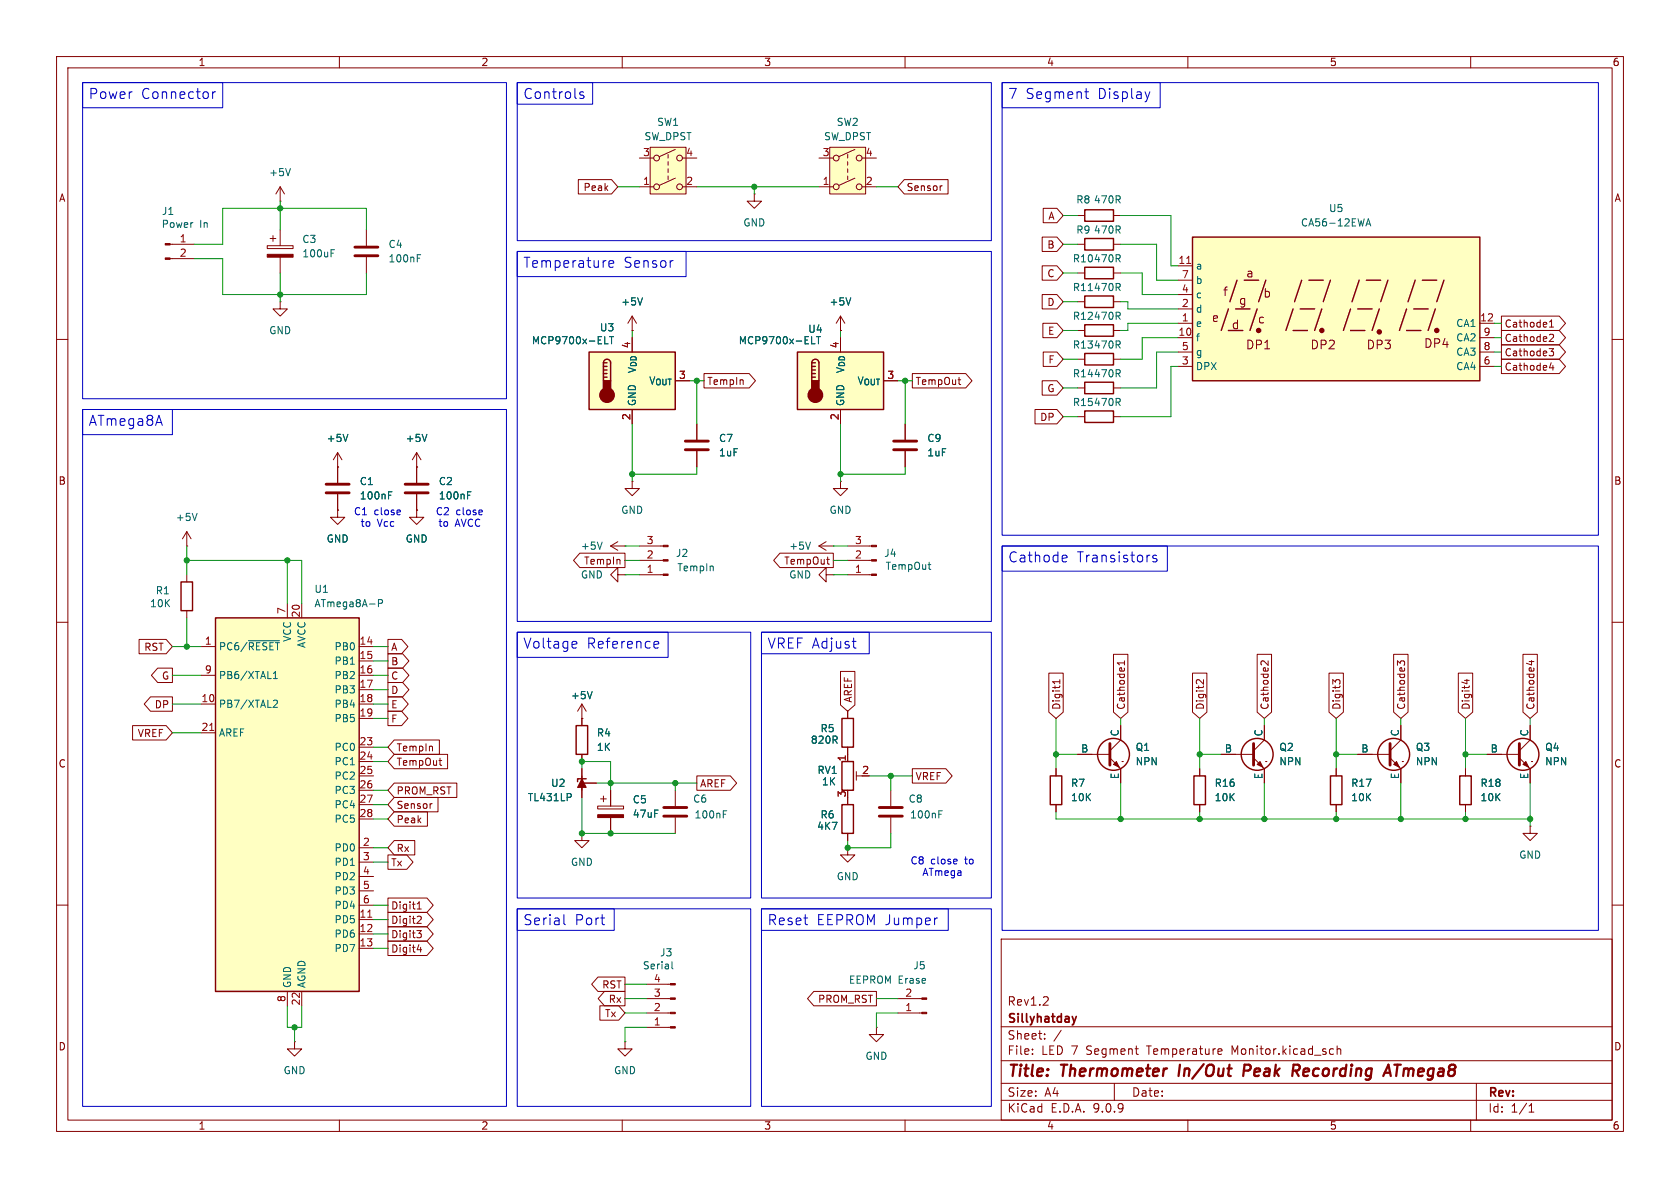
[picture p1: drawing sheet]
<svg xmlns="http://www.w3.org/2000/svg" width="297mm" height="210mm" viewBox="0 0 297 210" stroke-linecap="round" stroke-linejoin="round" font-family="sans-serif">
<g fill="none" stroke="#840000" stroke-width=".18">
<path d="M10 10h277v190h-277zM12 12h273v186h-273zM60 10v2M110 10v2M160 10v2M210 10v2M260 10v2M190.5 38.1h1.3M196.8 38.1h1.3M190.5 58.4h1.3M196.8 58.4h1.3M10 60h2"/>
<path d="M160 74.9v2.8M160 79.8v2.8M190.5 68.6h1.3M190.5 63.5h1.3M190.5 73.7h1.3M196.8 68.6h1.3M196.8 63.5h1.3M196.8 73.7h1.3M285 60h2M144.8 96.5h2.5M144.8 96.5l1.2 .8M146 95.8l-1.2 .7"/>
<path d="M147.3 96.5h.1M148.6 85.1v1.3h1.3l-1.3 1.2-1.3-1.2h1.3M148.6 85.1h.1M149.9 99.1h4.2M149.9 96.5h4.2M10 110h2M146 101.6v-1.3l-1.2 1.3 1.2 1.3v-1.3h1.3M147.3 101.6h.1M149.9 101.6h4.2M285 110h2M102.9 137.2v2.5M102.9 135.9v5.1"/>
<path d="M102.9 138.4h2.5M107.9 139.7v2.8M119.4 139.7v2.8M102.9 147.3v1.3h1.2l-1.2 1.3-1.3-1.3h1.3M102.9 147.3h.1M105.7 142.5h4.5v.5h-4.5zM106.2 141.2h1M106.7 140.7v1M107.9 144.5v2.8M119.4 144.5v2.8M10 160h2M114.3 179.1h4.2"/>
<path d="M114.3 176.5h4.2M114.3 174h4.2M177 166h108v32h-108zM184.4 177.7h.9M185.2 176.3v.5M285 160h2M60 198v2M110 198v2M114.3 181.6h4.2M160 198v2M177 194.5h108M177 191.5h108"/>
<path d="M177 187.5h108M177 181.5h108M182.5 186.3v.1M182.5 185.5v.1M184.7 183.6v.1M184.7 182.8v.1M187.6 182.1l-1.3 2M197 191.5v3M200.7 185.4h.5M201.1 186.4h.1M210 198v2M215.5 185.4l.5 .1v.3l-.7 .1"/>
<path d="M216 186.3l-.5 .1M235.3 185.4l.4 .1M235.7 186.3l-.4 .1M236.4 185.5l.2-.1 .4 .1v.9M236.4 184.9v1.5M260 198v2M261 191.5v6.5M270.3 196.6h.9M270.3 195.5l.4-.4v1.5"/>
</g>
<path d="M208.6 188.2l-.3 2M220.8 188.2h-.8l-.2 2M220.9 189.2l-1 .1M228.7 188.2l.9 .1a.58 .58 0 0 1-.3 1h-.7M229 189.3l.6 .9M245.5 188.2l.4 2M246.5 188.2h1.1M247.1 188.2l-.3 2" fill="none" stroke="#840000" stroke-width=".4"/>
<path d="M189.6 179.7l.3 1M190.3 179.7l-.4 1M189.9 180.7l-.2 .4" fill="none" stroke="#840000" stroke-width=".3"/>
<path d="M191.8 37.1h5v2h-5zM191.8 57.4h5v2h-5zM191.8 67.6h5v2h-5zM191.8 62.5h5v2h-5zM191.8 72.6h5v2.1h-5zM103.6 137.7h-1.5v.5" fill="none" stroke="#840000" stroke-width=".25"/>
<path d="M158 78h4.1M158 79.5h4.1M117.3 142.7h4.1M117.3 144.3h4.1" fill="none" stroke="#840000" stroke-width=".51"/>
<g fill="#840000" stroke="#840000" stroke-width=".18">
<path d="M105.7 144h4.5v.5h-4.5z"/>
<path d="M154.1 101.5h.8v.2h-.8z"/>
<path d="M154.1 98.9h.8v.3h-.8z"/>
<path d="M154.1 96.4h.8v.2h-.8z"/>
<path d="M102.9 137.7l.7 1.5h-1.5z"/>
<path d="M118.5 181.5h.9v.2h-.9z"/>
<path d="M118.5 178.9h.9v.3h-.9z"/>
<path d="M118.5 176.4h.9v.3h-.9z"/>
<path d="M118.5 173.9h.9v.2h-.9z"/>
</g>
<path d="M143.3 95.8l-.4 1.3M164.1 99.8h.5M164.3 100.6l.3 .1M100.9 140.3l.1 .2-.1 .4M127.9 143.9h.4M127.9 143.3h.6M118.8 170v1.1l.2 .2" fill="none" stroke="#006464" stroke-width=".18"/>
<path d="M146.7 26h6.3v8.3h-6.3z" fill="#ffffc2"/>
<g fill="none" stroke="#840000" stroke-width=".18">
<path d="M144.8 27.9h2.5M144.8 33h2.5M146.7 26h6.3v8.3h-6.3zM149.9 27.3v.6M149.9 28.6v.6M149.9 29.8v.7M149.9 31.1v.7M151.1 26.4l-2.8 1.3M151.1 31.5l-2.8 1.3M152.4 27.9h2.5M152.4 33h2.5M148.6 58.4h.1"/>
<path d="M148.6 55.9l-.8 1.3M148.6 55.9l.8 1.3M148.6 55.9v2.5M110.5 184.2v1.2h1.3l-1.3 1.3-1.3-1.3h1.3M110.5 184.2h.1"/>
<circle cx="147.8" cy="33" r=".51"/>
<circle cx="147.8" cy="27.9" r=".51"/>
<circle cx="151.9" cy="33" r=".51"/>
<circle cx="151.9" cy="27.9" r=".51"/>
</g>
<path d="M150.4 52.6l-.4 1.3" fill="none" stroke="#006464" stroke-width=".18"/>
<path d="M210.8 41.9h50.8v25.4h-50.8z" fill="#ffffc2"/>
<g fill="none" stroke="#840000" stroke-width=".25">
<path d="M210.8 41.9h50.8v25.4h-50.8zM217.2 54.6l-1.3 3.8M217.2 58.4h2.5M218.4 54.6h2.6M218.7 49.5l-1.3 3.8M220 49.5h2.5M222.2 54.6l-1.2 3.8M223.8 49.5l-1.3 3.8M228.6 58.4h2.5M228.6 54.6l-1.3 3.8M229.9 54.6h2.5M230.1 49.5l-1.2 3.8"/>
<path d="M231.4 49.5h2.5M233.7 54.6l-1.3 3.8M235.2 49.5l-1.3 3.8M238.8 58.4h2.5M238.8 54.6l-1.3 3.8M240 54.6h2.6M240.3 49.5l-1.3 3.8M241.6 49.5h2.5M243.8 54.6l-1.2 3.8M245.4 49.5l-1.3 3.8M248.7 58.4h2.5M248.7 54.6l-1.3 3.8"/>
<path d="M249.9 54.6h2.6M250.2 49.5l-1.3 3.8M251.5 49.5h2.5M253.7 54.6l-1.2 3.8M255.3 49.5l-1.3 3.8M32 102.9h2v5.1h-2zM101.9 128.3h2v5.1h-2z"/>
</g>
<g fill="#840000" stroke="#840000" stroke-width=".25">
<circle cx="222.5" cy="58.4" r=".36"/>
<circle cx="233.7" cy="58.4" r=".36"/>
<circle cx="243.8" cy="58.7" r=".36"/>
<circle cx="254" cy="58.4" r=".36"/>
</g>
<g fill="none" stroke="#840000" stroke-width=".18">
<path d="M49.5 35.6h.1M49.5 33l-.7 1.3M49.5 33l.8 1.3M49.5 33v2.6M30.1 43.2h4.2M30.1 45.7h4.2M47.2 43.4h4.6v.5h-4.6zM47.8 42.2h1M48.3 41.7v1M49.5 40.6v2.8M49.5 45.5v2.8M64.8 40.6v2.8"/>
<path d="M64.8 45.5v2.8M208.3 47h2.5M208.3 49.5h2.5M208.3 52.1h2.5M208.3 54.6h2.5M208.3 57.2h2.5M208.3 59.7h2.5M261.6 57.2h2.6M261.6 59.7h2.6M208.3 62.2h2.5M208.3 64.8h2.5M261.6 62.2h2.6"/>
<path d="M261.6 64.8h2.6M33 96.5h.1M33 94l-.7 1.3M33 94l.8 1.3M33 94v2.5M59.7 90.2v1.2h1.3l-1.3 1.3-1.3-1.3h1.3M59.7 90.2h.1M59.7 82.6h.1M59.7 80v5.3M59.7 87.4v2.8M59.7 80l-.8 1.3M59.7 80l.8 1.3"/>
<path d="M73.7 90.2v1.2h1.2l-1.2 1.3-1.3-1.3h1.3M73.7 90.2h.1M73.7 82.6h.1M73.7 80v5.3M73.7 87.4v2.8M73.7 80l-.8 1.3M73.7 80l.7 1.3M107.9 96.5l1.3 .8M107.9 96.5h2.6M109.2 95.8l-1.3 .7M110.5 96.5h.1M33 101.6v1.3"/>
<path d="M33 108v1.2M109.2 101.6v-1.3l-1.3 1.3 1.3 1.3v-1.3h1.3M110.5 101.6h.1M102.9 127h.1M102.9 124.5v3.8M102.9 133.4v1.2M102.9 124.5l-.8 1.2M102.9 124.5l.7 1.2"/>
</g>
<path d="M209.8 46.6h.7" fill="none" stroke="#a90000" stroke-width=".18"/>
<g fill="none" stroke="#006464" stroke-width=".18">
<path d="M51.3 29.8l-.4 1.3M241.5 39.9l.4-1.2 .4 1.2M241.6 39.6h.6M58.5 44.7h.5M58.5 44.1h.6M73.8 45.6h.4M73.8 45h.6M61.5 76.8l-.4 1.2M75.5 76.8l-.4 1.2M34.8 90.7l-.4 1.3M68.7 87.5h.4M68.7 86.9h.6"/>
<path d="M82.7 87.5h.4M82.7 86.9h.6M106.4 95.8l-.4 1.3M104.7 122.2l-.4 1.3"/>
</g>
<path d="M62.7 43.7h4.1M62.7 45.2h4.1M57.7 85.6h4M57.7 87.1h4M71.6 85.6h4.1M71.6 87.1h4.1" fill="none" stroke="#840000" stroke-width=".51"/>
<g fill="#840000" stroke="#840000" stroke-width=".18">
<path d="M47.2 45h4.6v.5h-4.6z"/>
<path d="M29.2 43.1h.9v.2h-.9z"/>
<path d="M29.2 45.6h.9v.2h-.9z"/>
</g>
<path d="M141 62.2h15.2v10.2h-15.2z" fill="#ffffc2"/>
<g fill="none" stroke="#840000" stroke-width=".25">
<path d="M191.8 52.3h5v2.1h-5zM191.8 47.2h5v2.1h-5zM191.8 42.2h5v2h-5zM141 62.2h15.2v10.2h-15.2zM143.5 64.1a.64 .64 0 0 1 .6-.6 .64 .64 0 0 1 .7 .6v3.2M143.5 64.1v3.2M143.5 64.1h.6M143.5 64.8h.6M143.5 65.4h.6M143.5 66h.6M143.5 66.7h.6M148.8 127h2.1v5.1h-2.1z"/>
<path d="M148.8 134.6h2.1v5.1h-2.1zM185.7 137.2h2v5h-2zM235.2 137.2h2v5h-2zM258.1 137.2h2v5h-2z"/>
<circle cx="196.8" cy="133.3" r="2.82"/>
<circle cx="222.2" cy="133.3" r="2.82"/>
<circle cx="246.4" cy="133.3" r="2.82"/>
<circle cx="269.2" cy="133.3" r="2.82"/>
</g>
<g fill="#840000" stroke="#840000" stroke-width=".25">
<path d="M143.5 67.3h1.3v1.9h-1.3z"/>
<circle cx="144.1" cy="69.8" r="1.27"/>
</g>
<g fill="none" stroke="#840000" stroke-width=".18">
<path d="M133.3 34.3v1.3h1.3l-1.3 1.2-1.2-1.2h1.2M133.3 34.3h.1M49.5 53.3v1.3h1.3l-1.3 1.3-1.2-1.3h1.2M49.5 53.3h.1M190.5 53.3h1.3M190.5 48.3h1.3M190.5 43.2h1.3M196.8 53.3h1.3M196.8 48.3h1.3M196.8 43.2h1.3M148.6 72.4v2.5M111.8 85.1v1.3h1.2l-1.2 1.2-1.3-1.2h1.3"/>
<path d="M111.8 85.1h.1M113 99.1h4.2M113 96.5h4.2M113 101.6h4.2M149.9 125.7v1.3M149.9 132.1v2.5M151.4 136.4v1.5M151.4 137.2h1M186.7 135.9v1.3M190.5 133.4h5.7M196.2 134l1.9 1.9v2.5M198.1 128.3v2.5l-1.9 1.9"/>
<path d="M198.4 134.6h.1M215.9 133.4h5.7M221.6 134l1.9 1.9v2.5M223.5 128.3v2.5l-1.9 1.9M223.8 134.6h.1M236.2 135.9v1.3M240 133.4h5.7M245.7 134l1.9 1.9v2.5M247.6 128.3v2.5l-1.9 1.9M247.9 134.6h.1M259.1 135.9v1.3M262.9 133.4h5.7"/>
<path d="M268.6 134l1.9 1.9v2.5M270.5 128.3v2.5l-1.9 1.9M270.8 134.6h.1M149.9 149.9v1.2h1.2l-1.2 1.3-1.3-1.3h1.3M149.9 149.9h.1M186.7 142.2v1.3M236.2 142.2v1.3M259.1 142.2v1.3M270.5 146.1v1.2h1.3l-1.3 1.3-1.3-1.3h1.3M270.5 146.1h.1M158.7 179.1h4.3M158.7 176.5h4.3"/>
<path d="M154.9 181.6v1.3h1.3l-1.3 1.3-1.2-1.3h1.2M154.9 181.6h.1"/>
</g>
<path d="M144.7 59.5v1.3M192.4 51.4h.7M143.5 60.8h.6" fill="none" stroke="#006464" stroke-width=".18"/>
<path d="M196.2 131.4v3.9M221.6 131.4v3.9M245.7 131.4v3.9M268.6 131.4v3.9" fill="none" stroke="#840000" stroke-width=".51"/>
<g fill="#840000" stroke="#840000" stroke-width=".18">
<path d="M269.2 135.1l.5-.5 .6 1z"/>
<path d="M222.8 134.6l.5 1-1.1-.5z"/>
<path d="M246.4 135.1l.5-.5 .5 1z"/>
<path d="M163 178.9h.8v.3h-.8z"/>
<path d="M163 176.4h.8v.3h-.8z"/>
<path d="M196.8 135.1l.6-.5 .5 1z"/>
<path d="M117.2 101.5h.9v.2h-.9z"/>
<path d="M117.2 98.9h.9v.3h-.9z"/>
<path d="M117.2 96.4h.9v.2h-.9z"/>
</g>
<path d="M114.9 26h6.4v8.3h-6.4z" fill="#ffffc2"/>
<g fill="none" stroke="#840000" stroke-width=".18">
<path d="M113 27.9h2.6M113 33h2.6M114.9 26h6.4v8.3h-6.4zM118.1 27.3v.6M118.1 28.6v.6M118.1 29.8v.7M118.1 31.1v.7M119.4 26.4l-2.8 1.3M119.4 31.5l-2.8 1.3M120.6 27.9h2.6M120.6 33h2.6M123.2 74.9v2.8"/>
<path d="M123.2 79.8v2.8"/>
<circle cx="116.1" cy="27.9" r=".51"/>
<circle cx="116.1" cy="33" r=".51"/>
<circle cx="120.1" cy="33" r=".51"/>
<circle cx="120.1" cy="27.9" r=".51"/>
</g>
<path d="M121.2 78h4M121.2 79.5h4" fill="none" stroke="#840000" stroke-width=".51"/>
<path d="M104.1 62.2h15.3v10.2h-15.3z" fill="#ffffc2"/>
<path d="M104.1 62.2h15.3v10.2h-15.3zM106.7 64.1a.64 .64 0 0 1 .6-.6 .64 .64 0 0 1 .6 .6v3.2M106.7 64.1v3.2M106.7 64.1h.6M106.7 64.8h.6M106.7 65.4h.6M106.7 66h.6M106.7 66.7h.6" fill="none" stroke="#840000" stroke-width=".25"/>
<g fill="#840000" stroke="#840000" stroke-width=".25">
<path d="M106.7 67.3h1.2v1.9h-1.2z"/>
<circle cx="107.3" cy="69.8" r="1.27"/>
</g>
<path d="M111.8 72.4v2.5M157.5 139.7v2.8M157.5 144.5v2.8" fill="none" stroke="#840000" stroke-width=".18"/>
<path d="M107.8 59.5h.7M108.1 59.5v1.3M106.9 60.8h.6M166 143.9h.4M166 143.3h.6" fill="none" stroke="#006464" stroke-width=".18"/>
<path d="M155.4 142.7h4.1M155.4 144.3h4.1" fill="none" stroke="#840000" stroke-width=".51"/>
<path d="M38.1 109.2h25.4v66.1h-25.4z" fill="#ffffc2"/>
<path d="M38.1 109.2h25.4v66.1h-25.4zM211.1 137.2h2v5h-2zM148.8 142.2h2.1v5.1h-2.1z" fill="none" stroke="#840000" stroke-width=".25"/>
<g fill="none" stroke="#840000" stroke-width=".18">
<path d="M102.2 31.7h5.9l1.1 1.3-1.1 1.3h-5.9zM159.9 31.7h7.7v2.6h-7.7l-1.2-1.3zM166.6 32.8l-.3 .1M184.4 36.8h2.4l1.2 1.3-1.2 1.3h-2.4zM111.8 58.4h.1M111.8 55.9l-.8 1.3M111.8 55.9l.7 1.3M111.8 55.9v2.5M148.6 58.4h.1M184.2 47h2.6l1.2 1.3-1.2 1.2h-2.6zM184.2 52.1h2.6l1.2 1.2-1.2 1.3h-2.6zM184.2 41.9h2.6l1.2 1.3-1.2 1.3h-2.6z"/>
<path d="M184.4 57.1h2.4l1.2 1.3-1.2 1.3h-2.4zM265.4 55.9h10.3l1.1 1.3-1.1 1.2h-10.3zM265.4 58.4h10.3l1.1 1.3-1.1 1.3h-10.3zM273.9 57.8h.8M273.9 56.9l.4-.3v1.2M274 59.2l.4-.1 .3 .4-.8 .9h.8M111.8 72.4v2.5M123.2 74.9v2.8M123.2 79.8v2.8M124.5 66h7.9l1.2 1.3-1.2 1.3h-7.9zM148.6 72.4v2.5M160 74.9v2.8"/>
<path d="M160 79.8v2.8M161.3 66h9.4l1.1 1.3-1.1 1.3h-9.4zM169.4 67.1h.4M169.6 67.9l.2 .1M183 72.4h3.8l1.2 1.3-1.2 1.2h-3.8zM184.2 67.3h2.6l1.2 1.3-1.2 1.3h-2.6zM184.4 62.2h2.4l1.2 1.3-1.2 1.3h-2.4zM265.4 61h10.3l1.1 1.2-1.1 1.3h-10.3zM265.4 63.5h10.3l1.1 1.3-1.1 1.2h-10.3zM273.9 61.6h.8l-.5 .5 .4 .1 .1 .5-.3 .2h-.4M274.2 64.1l-.3 .9h.8M274.5 64.6v.8"/>
<path d="M59.7 90.2h.1M59.7 82.6h.1M59.7 82.6v2.7M59.7 87.4v2.8M73.7 82.6h.1M73.7 90.2h.1M73.7 82.6v2.7M73.7 87.4v2.8M102.5 97.8h8v2.5h-8l-1.1-1.2zM137.9 97.8h9.4v2.5h-9.4l-1.1-1.2zM146.1 98.9h.5M146.4 99.7h.2"/>
<path d="M24.6 113h4.8l1.1 1.3-1.1 1.3h-4.8zM27.9 118.1h2.6v2.6h-2.6l-1.1-1.3zM35.6 114.3h2.5M35.6 119.4h2.5M50.8 106.7v2.5M53.3 106.7v2.5M63.5 114.3h2.5M63.5 119.4h2.5M63.5 116.8h2.5M68.6 113h2.4l1.1 1.3-1.1 1.3h-2.4zM68.6 118.1h2.6l1.1 1.3-1.1 1.3h-2.6zM68.6 115.6h2.6l1.1 1.2-1.1 1.3h-2.6z"/>
<path d="M148.6 118.7h2.5v5.9l-1.2 1.1-1.3-1.1zM185.4 119h2.6v6.9l-1.3 1.1-1.3-1.1zM196.8 115.7h2.6v10.2l-1.3 1.1-1.3-1.1zM198.8 116.8v.7M198.8 117.2h-1.3l.4 .3M210.8 119h2.6v6.9l-1.3 1.1-1.3-1.1zM222.2 115.7h2.6v10.2l-1.3 1.1-1.3-1.1zM224.2 116.8v.8l-.9-.8-.4 .3 .1 .4M234.9 119h2.6v6.9l-1.3 1.1-1.3-1.1zM246.4 115.7h2.5v10.2l-1.3 1.1-1.2-1.1zM248.3 117.4v-.3l-.2-.3-.4 .1-.2 .3-.4-.4v.8M257.8 119h2.6v6.9l-1.3 1.1-1.3-1.1z"/>
<path d="M269.2 115.7h2.6v10.2l-1.3 1.1-1.3-1.1zM270.3 116.9h.9M270.8 116.8v.7l-1-.3M23.4 128.3h6l1.1 1.2-1.1 1.3h-6zM26.6 123.2h3.9v2.5h-3.9l-1.1-1.2zM35.6 124.5h2.5M35.6 129.5h2.5M63.5 124.5h2.5M63.5 121.9h2.5M63.5 127h2.5M63.5 132.1h2.5M63.5 134.6h2.5"/>
<path d="M63.5 137.2h2.5M63.5 139.7h2.5M68.6 123.2h2.5l1.1 1.3-1.1 1.2h-2.5zM68.6 120.6h2.6l1.1 1.3-1.1 1.3h-2.6zM68.6 125.7h2.4l1.1 1.3-1.1 1.3h-2.4zM69.7 138.4h11.1v2.6h-11.1l-1.1-1.3zM69.7 133.3h9.4v2.6h-9.4l-1.1-1.3zM69.7 130.8h8v2.6h-8l-1.1-1.3zM77.6 134.4h.5M77.8 135.2l.3 .1M102.9 127h.1M102.9 127v1.3"/>
<path d="M102.9 133.4v1.2M102.9 135.9v5.1M102.9 138.4h2.5M107.9 139.7v2.8M123.2 137.2h5.9l1.1 1.2-1.1 1.3h-5.9zM149.9 125.7v1.3M149.9 132.1v2.5M161.3 135.9h5.9l1.1 1.3-1.1 1.2h-5.9zM186.7 135.9v1.3M187.4 120.1v.8M187.4 120.5h-1.3l.4 .4M190.5 133.4h2.5"/>
<path d="M198.1 128.3v2.5M198.1 135.9v2.5M212.1 135.9v1.3M212.8 120.1v.8l-.9-.8-.3 .2-.1 .4M215.9 133.4h2.5M223.5 128.3v2.5M223.5 135.9v2.5M236.2 135.9v1.3M236.9 120.8v-.4l-.3-.3-.4 .1-.1 .4-.5-.5v.8M240 133.4h2.6M247.6 128.3v2.5M247.6 135.9v2.5"/>
<path d="M258.9 120.3h.9M259.1 135.9v1.3M259.3 120.1v.8M262.9 133.4h2.5M270.5 128.3v2.5M270.5 135.9v2.5M63.5 142.2h2.5M63.5 144.8h2.5M63.5 149.9h2.5M63.5 152.4h2.5M63.5 154.9h2.5M63.5 157.5h2.5"/>
<path d="M68.6 151.1h3.3l1.1 1.3-1.1 1.3h-3.3zM68.6 158.7h6.9l1.1 1.3-1.1 1.3h-6.9zM69.7 143.5h5.9v2.6h-5.9l-1.1-1.3zM69.7 141h7.7v2.5h-7.7l-1.1-1.3zM69.7 148.6h3.6v2.5h-3.6l-1.1-1.2zM73.8 159.8l.3-.4v1.3M76.4 142.1h-.2M107.9 144.5v2.8M149.9 141v1.2M149.9 147.3v1.3M186.7 142.2v1.3M212.1 142.2v1.3"/>
<path d="M236.2 142.2v1.3M259.1 142.2v1.3M50.8 175.3v2.5M53.3 175.3v2.5M63.5 160h2.5M63.5 162.6h2.5M63.5 165.1h2.5M63.5 167.6h2.5M68.6 166.4h6.9l1.1 1.2-1.1 1.3h-6.9zM68.6 163.8h6.9l1.1 1.3-1.1 1.3h-6.9zM68.6 161.3h6.9l1.1 1.3-1.1 1.2h-6.9zM73.7 164.5h.8l-.4 .5 .3 .1 .1 .4-.3 .3h-.3"/>
<path d="M73.8 167.9h.7M73.8 160.7h.7M73.9 162h.5l.1 .3-.8 .9h.8M74.4 167.5v.8M105.7 172.7h4.8v2.6h-4.8l-1.1-1.3zM106 177.8h3.4l1.1 1.3-1.1 1.2h-3.4zM106.9 175.3h3.6v2.5h-3.6l-1.2-1.3zM143.9 175.3h11v2.5h-11l-1.1-1.3zM52.1 184.2v1.2h1.2l-1.2 1.3-1.3-1.3h1.3M52.1 184.2h.1"/>
</g>
<g fill="none" stroke="#006464" stroke-width=".18">
<path d="M107.8 59.5h.7M108.1 59.5v1.3M113.6 52.6l-.4 1.3M144.7 59.5v1.3M150.4 52.6l-.4 1.3M61.5 76.8l-.4 1.2M75.5 76.8l-.4 1.2M106.9 60.8h.6M143.5 60.8h.6M68.7 87.5h.4M68.7 86.9h.6M82.7 87.5h.4"/>
<path d="M82.7 86.9h.6M43.9 113.3h5.5M48.3 120h.7M48.3 119.1l.4-.4v1.3M66.9 106.7l.6-.1 .1-.2v-.3l-.7-.1v1.3M48.3 123.9l.5-.1 .2 .3-.7 .9h.7M104.7 122.2l-.4 1.3M100.9 140.3l.1 .2-.1 .4"/>
</g>
<path d="M37.1 129.1h.7M65 162.1h.7" fill="none" stroke="#a90000" stroke-width=".18"/>
<g fill="none" stroke="#009600" stroke-width=".18">
<path d="M49.5 35.6v5M109.2 33h3.8M123.2 33h21.6M133.3 33v1.3M154.9 33h3.8M188 38.1h2.5M198.1 38.1h8.9v8.9h1.3M34.3 45.7h5.1v6.4h25.4v-3.8M49.5 48.3v5M64.8 40.6v-3.8h-25.4v6.4h-5.1M111.8 58.4v1.3M148.6 58.4v1.3"/>
<path d="M188 48.3h2.5M188 43.2h2.5M188 53.3h2.5M188 58.4h2.5M198.1 48.3h3.8v3.8h6.4M198.1 53.3h1.3v1.3h8.9M198.1 43.2h6.4v6.3h3.8M208.3 59.7h-6.4v3.8h-3.8M208.3 57.2h-8.9v1.2h-1.3M264.2 59.7h1.2M264.2 57.2h1.2M111.8 74.9v10.2"/>
<path d="M121.9 67.3h2.6M123.2 67.3v7.6M148.6 74.9v10.2M158.7 67.3h2.6M160 67.3v7.6M188 73.7h2.5M188 68.6h2.5M188 63.5h2.5M208.3 62.2h-3.8v6.4h-6.4M208.3 64.8h-1.3v8.9h-8.9M264.2 62.2h1.2M264.2 64.8h1.2"/>
<path d="M33 99.1h20.3v7.6M33 96.5v5.1M50.8 99.1v7.6M110.5 99.1h2.5M110.5 96.5h2.5M123.2 82.6v1.2h-11.4M147.3 99.1h2.6M147.3 96.5h2.6M160 82.6v1.2h-11.4M30.5 114.3h5.1M30.5 119.4h5.1M33 109.2v5.1"/>
<path d="M66 114.3h2.6M66 119.4h2.6M66 116.8h2.6M110.5 101.6h2.5M147.3 101.6h2.6M30.5 124.5h5.1M30.5 129.5h5.1M66 134.6h2.6M66 124.5h2.6M66 127h2.6M66 132.1h2.6M66 121.9h2.6"/>
<path d="M66 139.7h2.6M102.9 135.9v-1.3h5v5.1M105.4 138.4h17.8M119.4 138.4v1.3M153.7 137.2h7.6M157.5 137.2v2.5M186.7 127v8.9M186.7 133.4h3.8M198.1 127v1.3M198.1 138.4v6.4M212.1 133.4h3.8M212.1 127v8.9"/>
<path d="M223.5 127v1.3M223.5 138.4v6.4M236.2 133.4h3.8M236.2 127v8.9M247.6 127v1.3M247.6 138.4v6.4M259.1 133.4h3.8M259.1 127v8.9M270.5 127v1.3M270.5 138.4v7.7M66 142.2h2.6M66 144.8h2.6"/>
<path d="M66 149.9h2.6M66 152.4h2.6M102.9 141v6.3h16.5M157.5 147.3v2.6h-7.6v-1.3M186.7 143.5v1.3h83.8M212.1 143.5v1.3M236.2 143.5v1.3M259.1 143.5v1.3M50.8 177.8v3.8h2.5v-3.8M66 167.6h2.6M66 162.6h2.6M66 160h2.6"/>
<path d="M66 165.1h2.6M110.5 179.1h3.8M110.5 174h3.8M110.5 176.5h3.8M154.9 176.5h3.8M158.7 179.1h-3.8v2.5M52.1 181.6v2.6M114.3 181.6h-3.8v2.6"/>
</g>
<g fill="none" stroke="#0000c2" stroke-width=".18">
<path d="M14.6 14.6h24.8v4.5h-24.8zM14.6 14.6h74.9v55.9h-74.9zM37.6 16.2v1.2M38.1 16.2l-.3 .1-.2 .3M91.4 14.6h13.4v3.8h-13.4zM91.4 14.6h83.9v27.9h-83.9zM103.2 16.3l-.5-.1-.2 .3 .1 .2 .6 .2v.4h-.7M177.2 14.6h27.9v4.5h-27.9zM177.2 14.6h105.4v80h-105.4zM191.8 16.2h.6M192 15.6v1.6l.1 .1 .3 .1M203.3 16.2l-.4 1.2"/>
<path d="M91.4 44.5h29.9v4.4h-29.9zM91.4 44.5h83.9v65.4h-83.9zM107.6 46.7l.9-.2-.1-.3-.5-.1-.3 .2 .1 .9h.7M118.8 46.1h.2M14.6 72.4h15.9v4.4h-15.9zM14.6 72.4h74.9v123.2h-74.9zM177.2 96.5h29.2v4.5h-29.2zM177.2 96.5h105.4v68h-105.4zM188 98.1l.5 .1 .1 .4-.8 .1M188.5 99.2l-.5 .1M204.5 98.2l-.5-.1-.2 .3 .1 .2 .6 .2v.4h-.7M91.4 111.8h26.7v4.4h-26.7z"/>
<path d="M91.4 111.8h41.3v47h-41.3zM101.4 113.4l.5 .1 .1 .3-.9 .2M101.9 114.5l-.5 .1M115.9 113.4l.5 .1 .1 .3-.9 .2M116.4 114.5l-.5 .1M134.6 111.8h19.1v3.8h-19.1zM134.6 111.8h40.7v47h-40.7zM150.7 113.4h.6M151 114.5l.3 .1M91.4 160.7h17.2v3.8h-17.2zM91.4 160.7h41.3v34.9h-41.3zM99.7 161.7v1.5l.2 .3"/>
<path d="M134.6 160.7h33v3.8h-33zM134.6 160.7h40.7v34.9h-40.7zM165.7 162.3l-.3 .1"/>
</g>
<g fill="#009600" stroke="#009600" stroke-width=".18">
<circle cx="223.5" cy="144.8" r=".46"/>
<circle cx="212.1" cy="144.8" r=".46"/>
<circle cx="149.9" cy="149.9" r=".46"/>
<circle cx="198.1" cy="144.8" r=".46"/>
<circle cx="186.7" cy="133.4" r=".46"/>
<circle cx="157.5" cy="137.2" r=".46"/>
<circle cx="160" cy="67.3" r=".46"/>
<circle cx="259.1" cy="144.8" r=".46"/>
<circle cx="236.2" cy="133.4" r=".46"/>
<circle cx="247.6" cy="144.8" r=".46"/>
<circle cx="270.5" cy="144.8" r=".46"/>
<circle cx="259.1" cy="133.4" r=".46"/>
<circle cx="212.1" cy="133.4" r=".46"/>
<circle cx="236.2" cy="144.8" r=".46"/>
<circle cx="49.5" cy="36.8" r=".46"/>
<circle cx="49.5" cy="52.1" r=".46"/>
<circle cx="107.9" cy="147.3" r=".46"/>
<circle cx="102.9" cy="147.3" r=".46"/>
<circle cx="111.8" cy="83.8" r=".46"/>
<circle cx="119.4" cy="138.4" r=".46"/>
<circle cx="107.9" cy="138.4" r=".46"/>
<circle cx="102.9" cy="134.6" r=".46"/>
<circle cx="52.1" cy="181.6" r=".46"/>
<circle cx="33" cy="99.1" r=".46"/>
<circle cx="33" cy="114.3" r=".46"/>
<circle cx="50.8" cy="99.1" r=".46"/>
<circle cx="133.3" cy="33" r=".46"/>
<circle cx="148.6" cy="83.8" r=".46"/>
<circle cx="123.2" cy="67.3" r=".46"/>
</g>
<g font-size="2.8" fill="#840000">
<text x="178" y="190.9">Title:</text>
<text x="187.7" y="190.9">Thermometer</text>
<text x="209.2" y="190.9">In/Out</text>
<text x="221.4" y="190.9">Peak</text>
<text x="230.9" y="190.9">Recording</text>
<text x="248.1" y="190.9">ATmega8</text>
</g>
<g font-size="2.5" fill="#0000c2">
<text x="15.6" y="17.8">Power</text>
<text x="24.9" y="17.8">Connector</text>
<text x="92.4" y="17.8">Controls</text>
<text x="178.1" y="17.8">7</text>
<text x="181.3" y="17.8">Segment</text>
<text x="194.1" y="17.8">Display</text>
<text x="92.4" y="47.6">Temperature</text>
<text x="110.2" y="47.6">Sensor</text>
<text x="15.6" y="75.6">ATmega8A</text>
<text x="178.1" y="99.7">Cathode</text>
<text x="190.3" y="99.7">Transistors</text>
<text x="92.4" y="114.9">Voltage</text>
<text x="103.7" y="114.9">Reference</text>
<text x="135.6" y="114.9">VREF Adjust</text>
<text x="92.4" y="163.8">Serial</text>
<text x="101.6" y="163.8">Port</text>
<text x="135.6" y="163.8">Reset</text>
<text x="144.3" y="163.8">EEPROM Jumper</text>
</g>
<g font-size="2.1" fill="#840000">
<text x="216.2" y="52.6">f</text>
<text x="220.2" y="49.3">a</text>
<text x="223.3" y="52.8">b</text>
<text x="214.2" y="57.1">e</text>
<text x="217.7" y="58.4">d</text>
<text x="218.9" y="54.1">g</text>
<text x="222.3" y="57.4">c</text>
<text x="220.2" y="62">DP1</text>
<text x="231.6" y="62">DP2</text>
<text x="241.5" y="62">DP3</text>
<text x="251.7" y="61.7">DP4</text>
<text x="178" y="178">Rev1.2</text>
<text x="178" y="184">Sheet:</text>
<text x="178" y="181.2">Sillyhatday</text>
<text x="178" y="186.7">File:</text>
<text x="184.1" y="186.7">LED 7</text>
<text x="192.2" y="186.7">Segment</text>
<text x="203.1" y="186.7">Temperature</text>
<text x="218.1" y="186.7">Monitor.kicad_sch</text>
<text x="178" y="196.9">KiCad</text>
<text x="178" y="194.1">Size:</text>
<text x="184.7" y="194.1">A4</text>
<text x="185.7" y="196.9">E.D.A.</text>
<text x="193.3" y="196.9">9.0.9</text>
<text x="200" y="194.1">Date:</text>
<text x="263" y="194.3">Rev:</text>
<text x="263" y="196.9">Id:</text>
<text x="267.1" y="196.9">1/1</text>
</g>
<g font-size="1.8" fill="#840000">
<text x="35" y="11.9">1</text>
<text x="85" y="11.9">2</text>
<text x="135" y="11.9">3</text>
<text x="185" y="11.9">4</text>
<text x="235" y="11.9">5</text>
<text x="285" y="11.9">6</text>
<text x="10.3" y="35.9">A</text>
<text x="103.1" y="34">Peak</text>
<text x="160.2" y="34">Sensor</text>
<text x="285.3" y="35.9">A</text>
<text x="185.2" y="39.1">A</text>
<text x="185.1" y="44.1">B</text>
<text x="185.1" y="49.2">C</text>
<text x="185.1" y="54.3">D</text>
<text x="185.2" y="59.4">E</text>
<text x="265.9" y="58.1">Cathode1</text>
<text x="185.2" y="64.5">F</text>
<text x="265.9" y="63.2">Cathode3</text>
<text x="265.9" y="65.7">Cathode4</text>
<text x="265.9" y="60.6">Cathode2</text>
<text x="124.9" y="68.3">TempIn</text>
<text x="161.8" y="68.3">TempOut</text>
<text x="185.1" y="69.5">G</text>
<text x="183.8" y="74.6">DP</text>
<text x="10.3" y="85.9">B</text>
<text x="285.3" y="85.9">B</text>
<text x="103.2" y="100">TempIn</text>
<text x="138.5" y="100">TempOut</text>
<text x="25.4" y="115.3">RST</text>
<text x="69.1" y="115.3">A</text>
<text x="69.1" y="117.8">B</text>
<text x="27.3" y="125.4">DP</text>
<text x="28.5" y="120.3">G</text>
<text x="69.1" y="125.4">E</text>
<text x="69.1" y="122.9">D</text>
<text x="69.1" y="120.3">C</text>
<text x="150.8" y="124.3" transform="rotate(-90 150.8 124.3)">AREF</text>
<text x="187.6" y="125.6" transform="rotate(-90 187.6 125.6)">Digit1</text>
<text x="199.1" y="125.6" transform="rotate(-90 199.1 125.6)">Cathode1</text>
<text x="213" y="125.6" transform="rotate(-90 213 125.6)">Digit2</text>
<text x="224.5" y="125.6" transform="rotate(-90 224.5 125.6)">Cathode2</text>
<text x="237.2" y="125.6" transform="rotate(-90 237.2 125.6)">Digit3</text>
<text x="248.6" y="125.6" transform="rotate(-90 248.6 125.6)">Cathode3</text>
<text x="260" y="125.6" transform="rotate(-90 260 125.6)">Digit4</text>
<text x="271.5" y="125.6" transform="rotate(-90 271.5 125.6)">Cathode4</text>
<text x="24.3" y="130.5">VREF</text>
<text x="69.1" y="128">F</text>
<text x="10.3" y="135.9">C</text>
<text x="70" y="135.6">TempOut</text>
<text x="70" y="133">TempIn</text>
<text x="285.3" y="135.9">C</text>
<text x="70" y="143.2">Sensor</text>
<text x="70" y="140.7">PROM_RST</text>
<text x="123.7" y="139.4">AREF</text>
<text x="161.8" y="138.1">VREF</text>
<text x="70" y="145.7">Peak</text>
<text x="69.1" y="153.4">Tx</text>
<text x="70" y="150.8">Rx</text>
<text x="69.1" y="161">Digit1</text>
<text x="69.1" y="166.1">Digit3</text>
<text x="69.1" y="163.5">Digit2</text>
<text x="69.1" y="168.6">Digit4</text>
<text x="106.4" y="174.9">RST</text>
<text x="107.5" y="177.5">Rx</text>
<text x="144.5" y="177.5">PROM_RST</text>
<text x="10.3" y="185.9">D</text>
<text x="106.9" y="180">Tx</text>
<text x="285.3" y="185.9">D</text>
<text x="35" y="199.9">1</text>
<text x="85" y="199.9">2</text>
<text x="135" y="199.9">3</text>
<text x="185" y="199.9">4</text>
<text x="235" y="199.9">5</text>
<text x="285" y="199.9">6</text>
</g>
<g font-size="1.8" fill="#006464">
<text x="116.1" y="22.5">SW1</text>
<text x="147.8" y="22.5">SW2</text>
<text x="113.8" y="25">SW_DPST</text>
<text x="145.6" y="25">SW_DPST</text>
<text x="47.5" y="31.3">+5V</text>
<text x="28.5" y="40.5">Power</text>
<text x="28.5" y="38.2">J1</text>
<text x="35.3" y="40.5">In</text>
<text x="131.3" y="40.2">GND</text>
<text x="190.2" y="36.2">R8</text>
<text x="190.2" y="41.5">R9</text>
<text x="193.3" y="36.2">470R</text>
<text x="193.3" y="41.5">470R</text>
<text x="229.9" y="40.2">CA56-12EWA</text>
<text x="234.8" y="37.7">U5</text>
<text x="53.3" y="43.2">C3</text>
<text x="53.3" y="45.7">100uF</text>
<text x="68.6" y="44">C4</text>
<text x="68.6" y="46.6">100nF</text>
<text x="189.6" y="46.6">R10</text>
<text x="193.3" y="46.6">470R</text>
<text x="211.3" y="47.9">a</text>
<text x="189.6" y="51.7">R11</text>
<text x="193.3" y="51.7">470R</text>
<text x="211.3" y="50.4">b</text>
<text x="211.3" y="52.9">c</text>
<text x="47.5" y="59.3">GND</text>
<text x="106" y="58.8">U3</text>
<text x="109.7" y="54.2">+5V</text>
<text x="142.8" y="59">U4</text>
<text x="146.6" y="54.2">+5V</text>
<text x="189.6" y="56.7">R12</text>
<text x="193.3" y="56.7">470R</text>
<text x="211.3" y="55.5">d</text>
<text x="211.3" y="58">e</text>
<text x="257.3" y="58">CA1</text>
<text x="93.9" y="61.1">MCP9700x-ELT</text>
<text x="130.5" y="61.1">MCP9700x-ELT</text>
<text x="189.6" y="61.8">R13</text>
<text x="193.3" y="61.8">470R</text>
<text x="211.3" y="60.6">f</text>
<text x="211.3" y="63.1">g</text>
<text x="211.3" y="65.6">DPX</text>
<text x="257.3" y="60.6">CA2</text>
<text x="257.3" y="63.1">CA3</text>
<text x="257.3" y="65.6">CA4</text>
<text x="112.6" y="71.9" transform="rotate(-90 112.6 71.9)">GND</text>
<text x="112.6" y="66.1" transform="rotate(-90 112.6 66.1)">V_{DD}</text>
<text x="114.6" y="68.2">V_{OUT}</text>
<text x="149.5" y="71.9" transform="rotate(-90 149.5 71.9)">GND</text>
<text x="149.5" y="66.1" transform="rotate(-90 149.5 66.1)">V_{DD}</text>
<text x="151.5" y="68.2">V_{OUT}</text>
<text x="189.6" y="66.9">R14</text>
<text x="189.6" y="72">R15</text>
<text x="193.3" y="66.9">470R</text>
<text x="193.3" y="72">470R</text>
<text x="57.7" y="78.3">+5V</text>
<text x="71.6" y="78.3">+5V</text>
<text x="127" y="78.3">C7</text>
<text x="127" y="80.9">1uF</text>
<text x="163.8" y="78.3">C9</text>
<text x="163.8" y="80.9">1uF</text>
<text x="63.5" y="86">C1</text>
<text x="63.5" y="88.5">100nF</text>
<text x="77.5" y="86">C2</text>
<text x="77.5" y="88.5">100nF</text>
<text x="31" y="92.3">+5V</text>
<text x="109.7" y="91">GND</text>
<text x="146.6" y="91">GND</text>
<text x="57.7" y="96.1">GND</text>
<text x="71.6" y="96.1">GND</text>
<text x="102.6" y="97.4">+5V</text>
<text x="119.4" y="98.7">J2</text>
<text x="119.6" y="101.2">TempIn</text>
<text x="139.4" y="97.4">+5V</text>
<text x="156.2" y="98.7">J4</text>
<text x="156.5" y="100.9">TempOut</text>
<text x="26.4" y="107.5">10K</text>
<text x="27.4" y="105.3">R1</text>
<text x="55.5" y="105">U1</text>
<text x="55.5" y="107.5">ATmega8A-P</text>
<text x="102.6" y="102.5">GND</text>
<text x="139.4" y="102.5">GND</text>
<text x="51.7" y="113.6" transform="rotate(-90 51.7 113.6)">VCC</text>
<text x="38.6" y="115.2">PC6/~{RESET}</text>
<text x="54.2" y="114.6" transform="rotate(-90 54.2 114.6)">AVCC</text>
<text x="59" y="115.2">PB0</text>
<text x="59" y="117.7">PB1</text>
<text x="38.6" y="120.2">PB6/XTAL1</text>
<text x="38.6" y="125.3">PB7/XTAL2</text>
<text x="59" y="120.2">PB2</text>
<text x="59" y="122.8">PB3</text>
<text x="59" y="125.3">PB4</text>
<text x="100.8" y="123.8">+5V</text>
<text x="38.6" y="130.4">AREF</text>
<text x="59" y="127.9">PB5</text>
<text x="105.4" y="130.4">R4</text>
<text x="143.2" y="131.7">820R</text>
<text x="145" y="129.6">R5</text>
<text x="197.9" y="130.3" transform="rotate(-90 197.9 130.3)">C</text>
<text x="223.3" y="130.3" transform="rotate(-90 223.3 130.3)">C</text>
<text x="247.4" y="130.3" transform="rotate(-90 247.4 130.3)">C</text>
<text x="270.3" y="130.3" transform="rotate(-90 270.3 130.3)">C</text>
<text x="59" y="132.9">PC0</text>
<text x="59" y="135.5">PC1</text>
<text x="105.4" y="132.9">1K</text>
<text x="144.4" y="137">RV1</text>
<text x="191" y="133.1">B</text>
<text x="197.9" y="137.8" transform="rotate(-90 197.9 137.8)">E</text>
<text x="200.7" y="132.9">Q1</text>
<text x="200.7" y="135.5">NPN</text>
<text x="216.4" y="133.1">B</text>
<text x="223.3" y="137.8" transform="rotate(-90 223.3 137.8)">E</text>
<text x="226.1" y="132.9">Q2</text>
<text x="226.1" y="135.5">NPN</text>
<text x="240.6" y="133.1">B</text>
<text x="247.4" y="137.8" transform="rotate(-90 247.4 137.8)">E</text>
<text x="250.2" y="132.9">Q3</text>
<text x="250.2" y="135.5">NPN</text>
<text x="263.4" y="133.1">B</text>
<text x="270.3" y="137.8" transform="rotate(-90 270.3 137.8)">E</text>
<text x="273.1" y="132.9">Q4</text>
<text x="273.1" y="135.5">NPN</text>
<text x="59" y="138">PC2</text>
<text x="59" y="140.6">PC3</text>
<text x="59" y="143.1">PC4</text>
<text x="93.2" y="141.8">TL431LP</text>
<text x="97.3" y="139.3">U2</text>
<text x="111.8" y="142.2">C5</text>
<text x="122.4" y="142.1">C6</text>
<text x="145.2" y="139">1K</text>
<text x="160.5" y="142.1">C8</text>
<text x="189.2" y="139.3">R7</text>
<text x="189.2" y="141.8">10K</text>
<text x="214.6" y="139.3">R16</text>
<text x="214.6" y="141.8">10K</text>
<text x="238.8" y="139.3">R17</text>
<text x="238.8" y="141.8">10K</text>
<text x="261.6" y="139.3">R18</text>
<text x="261.6" y="141.8">10K</text>
<text x="59" y="145.6">PC5</text>
<text x="111.8" y="144.8">47uF</text>
<text x="122.7" y="144.9">100nF</text>
<text x="144.4" y="146.9">4K7</text>
<text x="145" y="144.9">R6</text>
<text x="160.8" y="144.9">100nF</text>
<text x="59" y="150.7">PD0</text>
<text x="59" y="153.3">PD1</text>
<text x="59" y="155.8">PD2</text>
<text x="100.8" y="153.3">GND</text>
<text x="147.8" y="155.8">GND</text>
<text x="268.5" y="152">GND</text>
<text x="59" y="158.3">PD3</text>
<text x="59" y="160.9">PD4</text>
<text x="59" y="163.4">PD5</text>
<text x="59" y="166">PD6</text>
<text x="59" y="168.5">PD7</text>
<text x="113.5" y="171.6">Serial</text>
<text x="116.6" y="169.3">J3</text>
<text x="161.4" y="171.6">J5</text>
<text x="51.7" y="174.8" transform="rotate(-90 51.7 174.8)">GND</text>
<text x="54.2" y="174.8" transform="rotate(-90 54.2 174.8)">AGND</text>
<text x="150" y="174.1">EEPROM Erase</text>
<text x="50" y="190.1">GND</text>
<text x="108.5" y="190.1">GND</text>
<text x="152.9" y="187.6">GND</text>
</g>
<g font-size="1.8" fill="#a90000">
<text x="113.6" y="27.7">3</text>
<text x="121.2" y="27.7">4</text>
<text x="145.3" y="27.7">3</text>
<text x="153" y="27.7">4</text>
<text x="113.6" y="32.8">1</text>
<text x="121.2" y="32.8">2</text>
<text x="145.3" y="32.8">1</text>
<text x="153" y="32.8">2</text>
<text x="31.7" y="42.9">1</text>
<text x="31.7" y="45.5">2</text>
<text x="208.2" y="46.7">11</text>
<text x="208.8" y="49.3">7</text>
<text x="208.8" y="51.8">4</text>
<text x="208.2" y="59.4">10</text>
<text x="208.8" y="54.4">2</text>
<text x="208.8" y="56.9">1</text>
<text x="261.6" y="56.9">12</text>
<text x="262.2" y="59.4">9</text>
<text x="111.5" y="61.7" transform="rotate(-90 111.5 61.7)">4</text>
<text x="148.3" y="61.7" transform="rotate(-90 148.3 61.7)">4</text>
<text x="208.8" y="62">5</text>
<text x="208.8" y="64.5">3</text>
<text x="262.2" y="62">8</text>
<text x="262.2" y="64.5">6</text>
<text x="119.9" y="67.1">3</text>
<text x="156.8" y="67.1">3</text>
<text x="111.5" y="74.4" transform="rotate(-90 111.5 74.4)">2</text>
<text x="148.3" y="74.4" transform="rotate(-90 148.3 74.4)">2</text>
<text x="114.2" y="101.3">1</text>
<text x="114.2" y="98.8">2</text>
<text x="114.2" y="96.3">3</text>
<text x="151.1" y="101.3">1</text>
<text x="151.1" y="98.8">2</text>
<text x="151.1" y="96.3">3</text>
<text x="50.5" y="108.7" transform="rotate(-90 50.5 108.7)">7</text>
<text x="53.1" y="109.3" transform="rotate(-90 53.1 109.3)">20</text>
<text x="36.1" y="114">1</text>
<text x="36.1" y="119.1">9</text>
<text x="63.5" y="114">14</text>
<text x="63.5" y="116.6">15</text>
<text x="63.5" y="119.1">16</text>
<text x="35.5" y="124.2">10</text>
<text x="63.5" y="121.7">17</text>
<text x="63.5" y="124.2">18</text>
<text x="35.5" y="129.3">21</text>
<text x="63.5" y="126.7">19</text>
<text x="63.5" y="131.8">23</text>
<text x="63.5" y="134.4">24</text>
<text x="63.5" y="136.9">25</text>
<text x="149.6" y="134.7" transform="rotate(-90 149.6 134.7)">1</text>
<text x="152.3" y="136.9">2</text>
<text x="63.5" y="139.4">26</text>
<text x="63.5" y="142">27</text>
<text x="149.6" y="141" transform="rotate(-90 149.6 141)">3</text>
<text x="63.5" y="144.5">28</text>
<text x="64.1" y="149.6">2</text>
<text x="64.1" y="152.1">3</text>
<text x="64.1" y="154.7">4</text>
<text x="64.1" y="157.2">5</text>
<text x="64.1" y="159.8">6</text>
<text x="63.5" y="162.3">11</text>
<text x="63.5" y="164.8">12</text>
<text x="63.5" y="167.4">13</text>
<text x="115.5" y="173.7">4</text>
<text x="50.5" y="177.2" transform="rotate(-90 50.5 177.2)">8</text>
<text x="53.1" y="177.8" transform="rotate(-90 53.1 177.8)">22</text>
<text x="115.5" y="178.8">2</text>
<text x="115.5" y="176.3">3</text>
<text x="159.9" y="178.8">1</text>
<text x="159.9" y="176.3">2</text>
<text x="115.5" y="181.4">1</text>
</g>
<g font-size="1.8" fill="#0000c2">
<text x="62.5" y="91.3">C1</text>
<text x="63.6" y="93.3">to</text>
<text x="66.1" y="91.3">close</text>
<text x="66.7" y="93.3">Vcc</text>
<text x="76.9" y="91.3">C2</text>
<text x="77.4" y="93.3">to</text>
<text x="80.4" y="93.3">AVCC</text>
<text x="80.6" y="91.3">close</text>
<text x="160.9" y="153">C8</text>
<text x="163" y="155.1">ATmega</text>
<text x="164.5" y="153">close</text>
<text x="170.7" y="153">to</text>
</g>
</svg>
